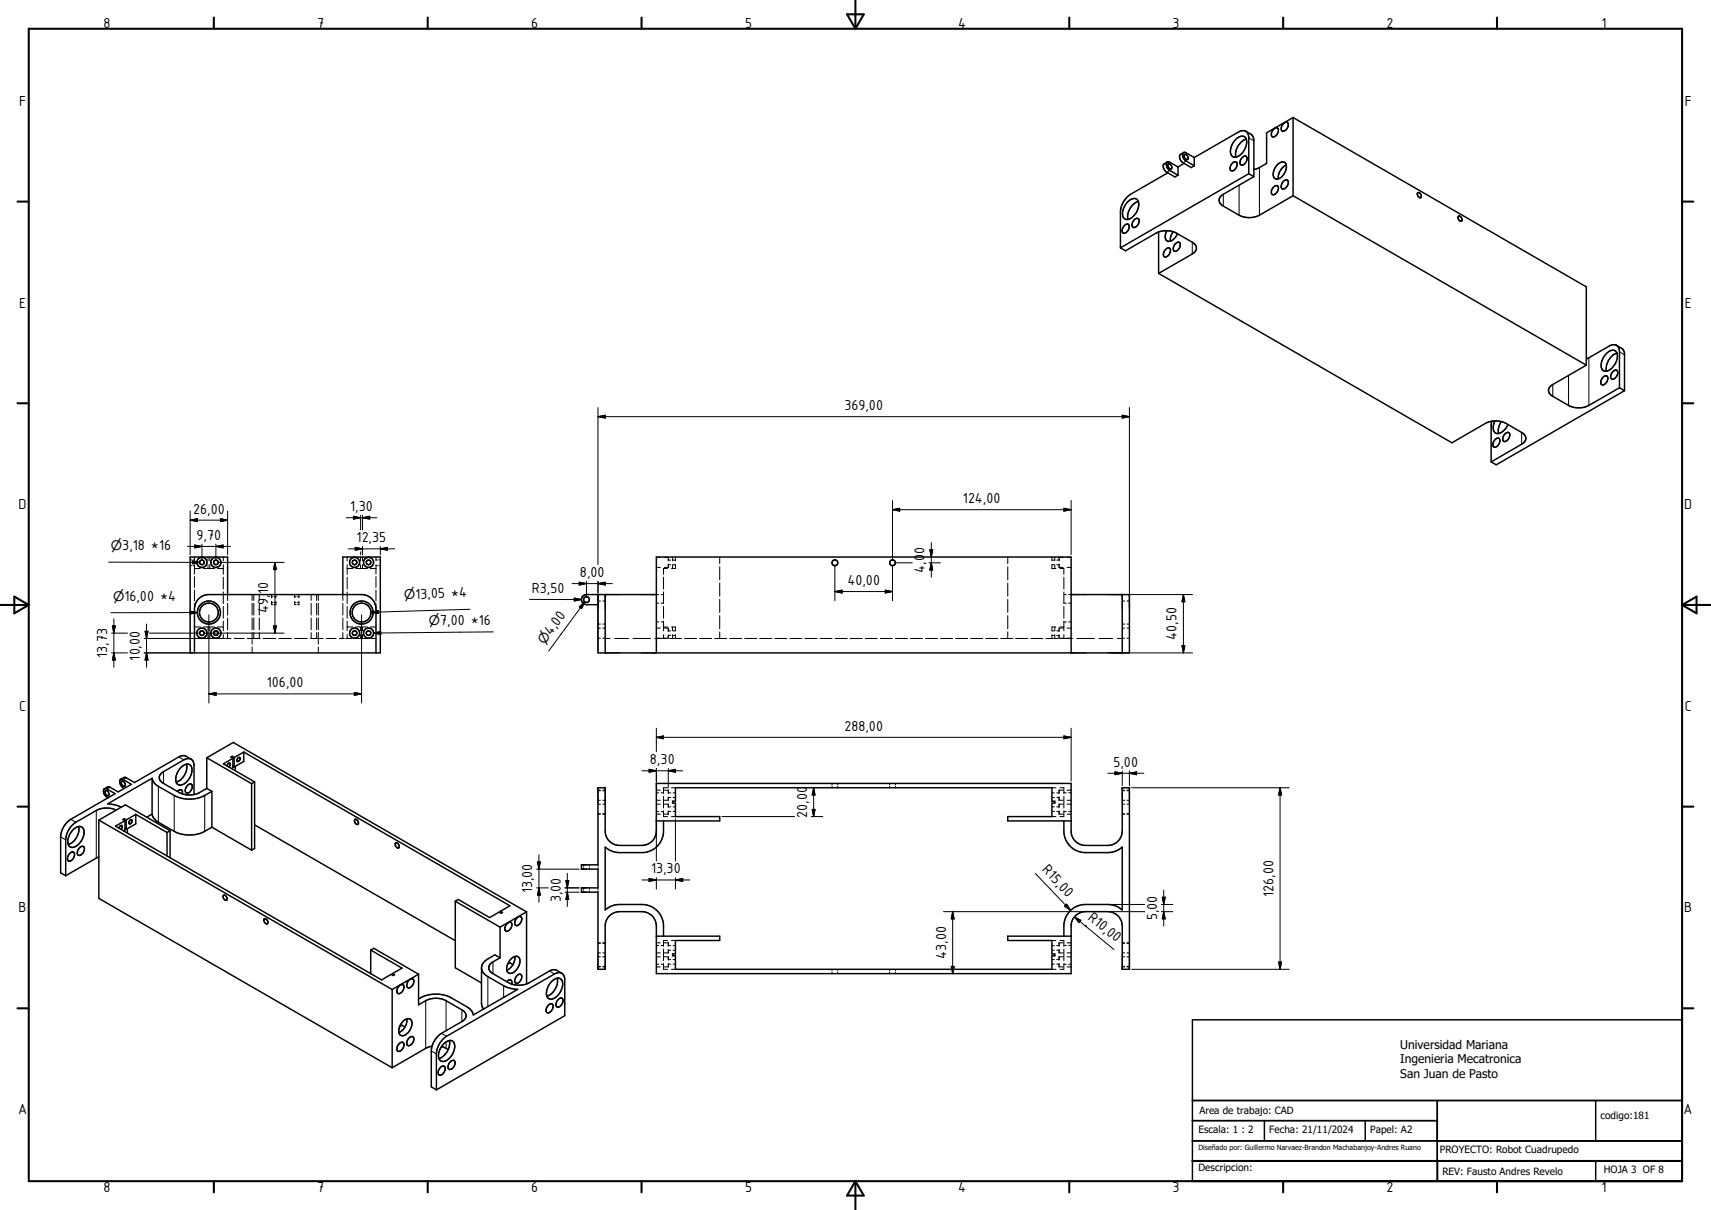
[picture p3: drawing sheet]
<svg xmlns="http://www.w3.org/2000/svg" width="594mm" height="420mm" viewBox="0 0 594 420" stroke-linecap="round" stroke-linejoin="round" font-family="sans-serif">
<g fill="none" stroke="#000" stroke-width=".51">
<path d="M405.2 56.2l-1 .6a2.04 2.04 0 0 0 .9 3l2.8 1.6 1-.6M405.4 60l-13.3 7.7a7.8 7.8 0 0 0-3.1 5.9v12.4M405.5 56.9a1.01 1.01 0 0 1 1.1 .6 1.01 1.01 0 0 1-.2 1.1 1.26 1.26 0 0 1-.9-1.7zM408.9 58l-2.8-1.7a.9 .9 0 0 0-1.2 .2 .9 .9 0 0 0 .1 1.2l.9 1.3 3 1.8M408.9 58v2.8M410.9 53l-1.1 .6a2.05 2.05 0 0 0 .9 2.9l2.8 1.7 1.1-.7M410.9 52.9h.6l3.1 1.8M410.9 52.9a2 2 0 0 0 .9 3l2.8 1.6M411.1 56.7l-2.2 1.3M411.2 53.7a1.08 1.08 0 0 1 1.1 .5 1.08 1.08 0 0 1-.1 1.2 1.26 1.26 0 0 1-1-1.7zM414.6 54.7v2.8M414.6 54.7l15.4-8.9a2.16 2.16 0 0 1 2.5-.2 2.16 2.16 0 0 1 1 2.3v12.4"/>
<path d="M427.8 56.6a.96 .96 0 0 1 1.4-.3 .96 .96 0 0 1 .2 1.4 1.48 1.48 0 0 1-2.2 1.3 2.15 2.15 0 0 1 .6-2.4zM429 48.4a2.05 2.05 0 0 1 3.7 0 5.5 5.5 0 0 1-4 6.2 2.17 2.17 0 0 1-1.4-3.3l.8-1.8zM431.2 54.7a.96 .96 0 0 1 1.5-.4 .96 .96 0 0 1 .1 1.5 1.48 1.48 0 0 1-2.2 1.2 2.15 2.15 0 0 1 .6-2.3zM432.5 45.6l1.7 1a2.56 2.56 0 0 1 1.1 2.3v12.4M432.6 48.3a5.6 5.6 0 0 0-3.5 6.2M442.1 44.9a.96 .96 0 0 1 1.4-.4 .96 .96 0 0 1 .2 1.4 1.49 1.49 0 0 1-2.2 1.3 2.24 2.24 0 0 1 .6-2.3zM443.4 57.3a1.75 1.75 0 0 1 3.1-.3 4.4 4.4 0 0 1-3.4 5.2 2.25 2.25 0 0 1-.7-3.5zM445.5 42.9a.96 .96 0 0 1 1.5-.4 .96 .96 0 0 1 .1 1.5 1.49 1.49 0 0 1-2.2 1.2 2.24 2.24 0 0 1 .6-2.3zM446.5 57.3a4.8 4.8 0 0 0-2.7 4.8M448.9 40.8l-9.2 5.3v10.6l-2.8 1.6-1.6 .6M448.9 40.8l101.8 58.8v27.1M448.9 40.8v27.1"/>
<path d="M390.3 78.3a.96 .96 0 0 1 1.4-.4 .96 .96 0 0 1 .2 1.4 1.49 1.49 0 0 1-2.2 1.3 2.27 2.27 0 0 1 .6-2.3zM391.4 70.2a2.17 2.17 0 0 1 3.7-.4 5.4 5.4 0 0 1-4 6.4 2.36 2.36 0 0 1-1.2-3.5zM393.8 76.3a.97 .97 0 0 1 1.4-.4 .97 .97 0 0 1 .1 1.5 1.49 1.49 0 0 1-2.2 1.3 2.29 2.29 0 0 1 .7-2.4zM395.2 70a5.6 5.6 0 0 0-3.6 6.2M433.5 60.3l-44.5 25.7M433.5 60.3l1.8 1M435.3 61.3l-10.6 6.1a2.16 2.16 0 0 0-1.5 2.1 2.16 2.16 0 0 0 1.5 2l5.8 3.4a7.8 7.8 0 0 0 6.7-.2l11.7-6.8M442.1 64.9a.96 .96 0 0 1 1.4-.4 .96 .96 0 0 1 .2 1.5 1.49 1.49 0 0 1-2.2 1.3 2.24 2.24 0 0 1 .6-2.4zM445.5 62.9a.96 .96 0 0 1 1.5-.3 .96 .96 0 0 1 .1 1.4 1.49 1.49 0 0 1-2.2 1.3 2.24 2.24 0 0 1 .6-2.4zM448.9 67.9l101.8 58.8M492.2 66.9a1 1 0 0 1 1 .5 1 1 0 0 1-.2 1.2l-.4-.2a1.18 1.18 0 0 1-.4-1.5zM506.3 75.1a1.03 1.03 0 0 1 1.1 .5 1.03 1.03 0 0 1-.2 1.2 1.33 1.33 0 0 1-.9-1.7z"/>
<path d="M402.1 80.5l2-.4a7.3 7.3 0 0 1 4.3 .8l5.5 3.2a2.16 2.16 0 0 1 1.5 2 2.16 2.16 0 0 1-1.5 2.1l-11.7 6.7M402.1 80.5l-11.4 6.5-1.7-1M402.2 94.9l101.8 58.8 11.7-6.8 1.3-.5 2-.3M402.2 80.5v14.4M404.7 86.6a.95 .95 0 0 1 1.4-.4 .95 .95 0 0 1 .1 1.4 1.47 1.47 0 0 1-2.2 1.3 2.24 2.24 0 0 1 .7-2.3zM405.1 80.1a2.44 2.44 0 0 0 .5 3.7 3.7 3.7 0 0 0 3.2-2.7M407.3 80.4a4.4 4.4 0 0 0-1 3.3M408.1 84.6a.95 .95 0 0 1 1.4-.4 .95 .95 0 0 1 .1 1.4 1.47 1.47 0 0 1-2.2 1.3 2.24 2.24 0 0 1 .7-2.3zM561.2 119.9l2 1.1 .7 1.4 .1 13.2M550.7 124.6l7.9-4.5a2.16 2.16 0 0 1 2.6-.2 2.16 2.16 0 0 1 1 2.2v12.5M550.7 126.7l-11.7 6.8a2.15 2.15 0 0 0-1.4 2 2.15 2.15 0 0 0 1.4 2.1l5.5 3.1a7.8 7.8 0 0 0 7.1 0l10.6-6.1M556.5 131a.96 .96 0 0 1 1.4-.4 .96 .96 0 0 1 .1 1.4 1.47 1.47 0 0 1-2.2 1.3 2.24 2.24 0 0 1 .7-2.3z"/>
<path d="M557.7 122.7a2.06 2.06 0 0 1 3.7 0 5.5 5.5 0 0 1-4 6.2 2.17 2.17 0 0 1-1.4-3.3l.6-1.4zM559.9 129a.97 .97 0 0 1 1.4-.4 .97 .97 0 0 1 .2 1.4 1.49 1.49 0 0 1-2.2 1.3 2.24 2.24 0 0 1 .6-2.3zM561.3 122.6a5.6 5.6 0 0 0-3.5 6.2M562.2 134.6l1.8 1M564 135.6l-44.6 25.7-1.7-1M517.9 146.2l-.2 1.3v12.8M519 146.1l3 .5 6.2 3.5a2.15 2.15 0 0 1 1.5 2.1 2.15 2.15 0 0 1-1.5 2l-10.5 6.1M519 146.1a3 3 0 0 0 .5 4.3 4.2 4.2 0 0 0 4-3M519 152.6a.96 .96 0 0 1 1.4-.4 .96 .96 0 0 1 .2 1.5 1.48 1.48 0 0 1-2.2 1.2 2.27 2.27 0 0 1 .6-2.3zM521.2 146.3a5.2 5.2 0 0 0-.9 4.2M522.5 150.6a.96 .96 0 0 1 1.4-.4 .96 .96 0 0 1 .1 1.5 1.47 1.47 0 0 1-2.2 1.3 2.28 2.28 0 0 1 .7-2.4zM79 206.4v-13.1h-13v33.3h66v-33.3h-13v13.1"/>
<path d="M207.6 206.4v20.2h184.5v-20.2h-20.3M210.1 206.4v20.2M227.9 206.4h-24.3a1.75 1.75 0 0 0-1.8 1.7 1.75 1.75 0 0 0 1.8 1.8h4M389.6 206.4v20.2M67.5 226.6v-15.2a5 5 0 0 1 5-5h53a5 5 0 0 1 5 5v15.2M227.9 226.6v-33.3h143.9v33.3M36.5 274.5a1.01 1.01 0 0 1 1.1 .5 1.01 1.01 0 0 1-.1 1.2 1.29 1.29 0 0 1-1-1.7zM37.5 276.9a2.19 2.19 0 0 1-1.2-3.1l.8 .1 2.9 1.6-15.4 8.9a7.8 7.8 0 0 0-3.5 6.1v12.4l1.7 1.1M42 270.5a2.14 2.14 0 0 0 1.2 3.2M42 270.5l.8 .1 2.8 1.6-4.6 2.7-3.2-1.8-1.5 .7M42.2 271.2a1.03 1.03 0 0 1 1.1 .6 1.03 1.03 0 0 1-.2 1.1l-.5-.2a1.27 1.27 0 0 1-.4-1.5zM52.8 270.1l-15.4 8.9a11 11 0 0 1 4.7 1.2"/>
<path d="M52.8 270.1v12.5M52.8 270.1a3.9 3.9 0 0 0 2.2 2.8l5.5 3.2a11.5 11.5 0 0 0 10.6 0l2.5-1.4M61.6 274.7a.96 .96 0 0 1 1.3-.6 .96 .96 0 0 1 .4 1.4M62.9 266.3a2.11 2.11 0 0 1 3.5-.3 5.2 5.2 0 0 1-4.1 6.5 2.53 2.53 0 0 1-1-3.7zM64.7 265.3a5.6 5.6 0 0 1-3.5 6.1M65.1 272.6a.95 .95 0 0 1 1.4-.4 .95 .95 0 0 1 .1 1.5 1.47 1.47 0 0 1-2.2 1.3 2.27 2.27 0 0 1 .7-2.4zM66.3 263.5l-1.7-1a2.43 2.43 0 0 0-2.5 .2l-15.4 8.9-3.2-1.8-1.6 .7M71.8 273.7l-2.5 1.4a7.9 7.9 0 0 1-7.1 0l-5.4-3.2a2.15 2.15 0 0 1-1.5-2 2.15 2.15 0 0 1 1.5-2.1l7-4a2.13 2.13 0 0 1 2.3-.4 2.13 2.13 0 0 1 1.3 2v10.4M71.8 263l15.5 9M71.8 263l9.2-5.3 101.8 58.8M71.8 263v10.7M71.8 273.7l1.8 1"/>
<path d="M73.6 274.7v12.4M78.8 265.9v-.2a.56 .56 0 0 1 .4-.8 .56 .56 0 0 1 .7 .5l-.5 .8M80.6 262.5l.7 .4M80.6 262.5v.6M80.6 262.5l-.5 .3 .7 .4M80.8 266l.5 .2M80.8 263.2v3.3l-.4 .3M80.8 263.2l-3.3 1.9 10.9 6.3M81.3 262.9v3.3M81.7 266v1.5M82.6 263.1a.49 .49 0 0 1 .8 0 .49 .49 0 0 1-.2 .7 .54 .54 0 0 1-.8 .5 .54 .54 0 0 1 0-1zM84.6 261v3.3l-3.3 1.9"/>
<path d="M84.6 261l92.4 53.4-3.3 1.9M84.6 261l-3.3 1.9M87.3 272v23.1M88.4 271.4v23.1l-1.1 .6M88.4 271.4l-1.1 .6M207.6 273.4h2.5v15a5 5 0 0 0 5 5h7.7a5.1 5.1 0 0 0 5.1-5v-16.5h143.9v16.5a5 5 0 0 0 5 5h7.8a5.1 5.1 0 0 0 5-5v-15h2.5v63h-2.5v-15a5 5 0 0 0-5-5h-7.8a5 5 0 0 0-5 5v16.5h-143.9v-16.5a5 5 0 0 0-5.1-5h-7.7a5 5 0 0 0-5 5v15h-2.5v-26.7h-5.8v-1.5h5.8v-6.5h-5.8v-1.5h5.8zM24.4 296a.93 .93 0 0 1 1.3 0 .93 .93 0 0 1 .1 1.3 1.48 1.48 0 0 1-2.3 1.3 2.4 2.4 0 0 1 .9-2.6zM25.6 287.8a1.95 1.95 0 0 1 1.8-1 1.95 1.95 0 0 1 1.7 1.3 5.4 5.4 0 0 1-4.2 6 2.33 2.33 0 0 1-1.1-3.5l.6-1.3zM27.3 286.9a5.7 5.7 0 0 1-3.6 6.2M27.8 294.1a.93 .93 0 0 1 1.4-.1 .93 .93 0 0 1 0 1.3 1.48 1.48 0 0 1-2.2 1.3 2.41 2.41 0 0 1 .8-2.5zM34.3 284.7l9.2-5.4 15.6 9M34.3 284.7l101.8 58.8"/>
<path d="M34.3 297.4l-11.5 6.6M34.3 284.7v27.1l101.8 58.8M40.3 281.2a7.9 7.9 0 0 0-6.9 .1l-7.4 4.3-1.4 1.4a7.7 7.7 0 0 0-1.8 4.5v12.5M41.3 287.5l.1-.2a.58 .58 0 0 1 .3-.7 .58 .58 0 0 1 .7 .2l-.4 1.1M43.1 284.2l-.4 .3 .7 .4M43.1 284.2l.7 .4M43.1 284.2v.5M43.4 284.9v3.2l-.5 .3M43.4 284.9l-3.3 1.9 92.4 53.3 3.3-1.9 .7 .4 .5-.2-.8-.5M43.4 287.6l.4 .3M43.8 284.6v3.3M44.2 287.6v1.6"/>
<path d="M45.1 284.8a.49 .49 0 0 1 .8-.1 .49 .49 0 0 1-.2 .8 .5 .5 0 0 1-.4 .5 .5 .5 0 0 1-.5-.5zM47.1 282.7v3.3l-3.3 1.9M47.1 282.7l-3.3 1.9M47.1 282.7l10.9 6.2M52.8 282.6a3.9 3.9 0 0 0 2.2 2.8l5.5 3.2a11.7 11.7 0 0 0 10.6 0l2.5-1.5M52.8 282.6l-1.9 1M58 288.9v8.2M59.1 288.3l-1.1 .6M59.1 288.3v9.4M73.6 287.1l13.7 8M88.4 286.3l69.7 40.2M123.2 284.5a1.01 1.01 0 0 1 1.1 .5 1.01 1.01 0 0 1-.2 1.2 1.29 1.29 0 0 1-.9-1.7z"/>
<path d="M137.3 292.6a1.02 1.02 0 0 1 1.1 .6 1.02 1.02 0 0 1-.2 1.2 1.33 1.33 0 0 1-.9-1.8zM227.9 284.9h21.9v-1.5h-15.3v-4.6h-1v-.7h1v-4.7h130.7v4.7h1v.7h-1v4.6h-15.4v1.5h22M230.3 284.9v3.5a7.5 7.5 0 0 1-7.5 7.5h-7.7a7.4 7.4 0 0 1-5-1.9v21.8a7.5 7.5 0 0 1 5-1.9h7.7a7.5 7.5 0 0 1 7.5 7.5v3.5M369.3 284.9v3.5a7.5 7.5 0 0 0 7.5 7.5h7.8a7.4 7.4 0 0 0 5-1.9v21.8a7.6 7.6 0 0 0-5-1.9h-7.8a7.5 7.5 0 0 0-7.5 7.5v3.5M77.6 310.8a1.03 1.03 0 0 1 1.1 .5 1.03 1.03 0 0 1-.2 1.2l-.5-.2a1.27 1.27 0 0 1-.4-1.5zM91.7 319a1.01 1.01 0 0 1 1.1 .5 1.01 1.01 0 0 1-.2 1.2l-.1-.1a1.32 1.32 0 0 1-.8-1.6zM158.1 312.8l1-.6 10.9 6.3 3.3-1.9 .7 .4 .4-.3-.7-.4M158.1 312.8v23.1l9 5.3M158.1 312.8l15.5 9M173.7 316.3v.5M179.5 318.6a.95 .95 0 0 1 1.4-.4 .95 .95 0 0 1 .1 1.5 1.47 1.47 0 0 1-2.2 1.3 2.24 2.24 0 0 1 .7-2.4zM182.8 316.5l-9.2 5.3"/>
<path d="M182.8 316.5v25M128.7 329.8l10.9 6.2-3.4 1.9M128.7 329.8l1.1-.6 15.5 9M128.7 329.8v8.1M136.2 337.9v.6M145.3 338.2v10.6l2.5-1.5a7.8 7.8 0 0 1 7.1 0l5.4 3.2a2.15 2.15 0 0 1 1.5 2.1 2.15 2.15 0 0 1-1.5 2l-7.4 4.3-1.4 1.3a7.8 7.8 0 0 0-1.8 4.6v12.4l1.8 1.1M145.3 338.2l-9.2 5.3M167.1 335.9a3.7 3.7 0 0 0 2.3 3.1l5.4 3.1a10.7 10.7 0 0 0 4.9 1.3l-15.4 8.9a4 4 0 0 0-2.2-2.8l-5.5-3.2a11.7 11.7 0 0 0-11.3 .4M167.1 335.9v12.5l.8 1.8M173.6 332.4l-2.5 1.5a2.14 2.14 0 0 0-1.4 2 2.14 2.14 0 0 0 1.4 2l5.5 3.2a7.9 7.9 0 0 0 7.1 0l7-4.1a2.63 2.63 0 0 1 2.6-.2l1.7 1M173.6 332.4l-1.8-1-2.4 1.4a3.9 3.9 0 0 0-2.3 3.1M173.6 321.8v10.6"/>
<path d="M176.2 334.7l.8-.5 1.1 .6M176.2 320.4a.93 .93 0 0 1 1.4-.1 .93 .93 0 0 1 0 1.4 1.47 1.47 0 0 1-2.2 1.2 2.39 2.39 0 0 1 .8-2.5zM177.6 332.7a1.62 1.62 0 0 1 2.1-.7 1.62 1.62 0 0 1 .8 2.1 4 4 0 0 1-3.8 3.7 2.56 2.56 0 0 1-.2-3.7zM178.7 332a4.7 4.7 0 0 1-2.8 4.8M179.5 338.7a.95 .95 0 0 1 1.4-.4 .95 .95 0 0 1 .1 1.4 1.47 1.47 0 0 1-2.2 1.3 2.27 2.27 0 0 1 .7-2.3zM193.4 339.5a5.7 5.7 0 0 1-3.6 6.3M227.9 324.9h21.9v1.5h-15.3v4.7h-1v.6h1v4.7h130.7v-4.7h1v-.6h-1v-4.7h-15.4v-1.5h22M136.1 343.5v27.1M138.5 342.2a.97 .97 0 0 1 1.5-.4 .97 .97 0 0 1 .1 1.5 1.49 1.49 0 0 1-2.2 1.3 2.24 2.24 0 0 1 .6-2.4zM138.7 356.3l.9-.4 1 .6M139.8 354.6a1.75 1.75 0 0 1 3.1-.2 4.3 4.3 0 0 1-3.4 5.1 2.21 2.21 0 0 1-.7-3.4zM141.2 353.6a4.8 4.8 0 0 1-2.7 4.8"/>
<path d="M142 340.3a.97 .97 0 0 1 1.4-.5 .97 .97 0 0 1 .2 1.5 1.49 1.49 0 0 1-2.3 1.3 2.25 2.25 0 0 1 .7-2.3zM175.9 340.7a.96 .96 0 0 1 1.4-.5 .96 .96 0 0 1 .3 1.4M190.4 348.9a.96 .96 0 0 1 1.4-.4 .96 .96 0 0 1 .1 1.5 1.47 1.47 0 0 1-2.2 1.3 2.15 2.15 0 0 1 .7-2.4zM191.6 340.6a2.05 2.05 0 0 1 3.6 0 5.5 5.5 0 0 1-3.9 6.2 2.17 2.17 0 0 1-1.4-3.3l.5-1.3zM193.8 346.9a.96 .96 0 0 1 1.4-.4 .96 .96 0 0 1 .1 1.5 1.47 1.47 0 0 1-2.2 1.3 2.13 2.13 0 0 1 .7-2.4zM138.5 362.3a.96 .96 0 0 1 1.5-.4 .96 .96 0 0 1 .1 1.4 1.49 1.49 0 0 1-2.2 1.3 2.24 2.24 0 0 1 .6-2.3zM142 360.3a.96 .96 0 0 1 1.4-.4 .96 .96 0 0 1 .2 1.5 1.49 1.49 0 0 1-2.3 1.2 2.24 2.24 0 0 1 .7-2.3zM150 363.1l-2.2 .8-11.7 6.7M152.9 370.5a.95 .95 0 0 1 1.4-.4 .95 .95 0 0 1 .1 1.5 1.47 1.47 0 0 1-2.2 1.3 2.27 2.27 0 0 1 .7-2.4zM153.3 363.3l2.3 1M153.9 360.5l1.1-.8 37.5-21.7a2.16 2.16 0 0 1 2.5-.2 2.16 2.16 0 0 1 1.1 2.3v12.5l-44.6 25.7 .1-13.4 .8-2.3zM154.3 362.1a1.92 1.92 0 0 1 1.8-1 1.92 1.92 0 0 1 1.7 1.3 5.4 5.4 0 0 1-4.2 6.1 2.35 2.35 0 0 1-1.1-3.6l.8-1.7z"/>
<path d="M155.6 364.3l-.2 .4a4.9 4.9 0 0 1-3 2.7M155.9 361.2a4.4 4.4 0 0 1-.3 3.1M156.3 368.6a.96 .96 0 0 1 1.4-.4 .96 .96 0 0 1 .2 1.4 1.47 1.47 0 0 1-2.3 1.3 2.27 2.27 0 0 1 .7-2.3zM414 396h169.9M414 382h169.9M414 389h85M438.9 389v7M473.9 389v7M499 382v21M554 382v14M414 410v-56h169.9v56M414 403h169.9"/>
<path d="M554 403v7"/>
<circle cx="70.1" cy="195.2" r="1.76"/>
<circle cx="70.1" cy="195.2" r=".79"/>
<circle cx="74.9" cy="195.2" r="1.76"/>
<circle cx="75" cy="195.2" r=".79"/>
<circle cx="123.1" cy="195.2" r=".8"/>
<circle cx="123.1" cy="195.2" r="1.75"/>
<circle cx="127.9" cy="195.2" r=".8"/>
<circle cx="128" cy="195.2" r="1.75"/>
<circle cx="289.8" cy="195.3" r="1"/>
<circle cx="309.8" cy="195.3" r="1.01"/>
<circle cx="70.1" cy="219.8" r="1.76"/>
<circle cx="70.1" cy="219.8" r=".79"/>
<circle cx="72.5" cy="212.6" r="3.3"/>
<circle cx="72.5" cy="212.6" r="4"/>
<circle cx="74.9" cy="219.8" r="1.76"/>
<circle cx="75" cy="219.8" r=".79"/>
<circle cx="123.1" cy="219.8" r="1.76"/>
<circle cx="123.1" cy="219.8" r=".79"/>
<circle cx="125.5" cy="212.6" r="4"/>
<circle cx="125.5" cy="212.6" r="3.3"/>
<circle cx="127.9" cy="219.8" r=".8"/>
<circle cx="127.9" cy="219.8" r="1.76"/>
<circle cx="203.6" cy="208.1" r="1.01"/>
</g>
<g fill="none" stroke="#000" stroke-width=".36">
<path d="M406.1 59.2l-1 .6M411.8 55.9l-1.1 .6M433.5 47.9l1.8 1M437.2 58.2v16.5M424.7 67.4v4.1M430.2 64.3v10.4M413.9 84.1v4.1M539 133.5v4.1M544.5 130.3v10.4M551.6 124.2v16.5M562.2 122.1l1.8 1.1M528.2 150.1v4.1"/>
<path d="M66 196.3h.5M66 194.3h.5M67 196.3h.5M67 194.3h.5M67.5 197.3h2M67.5 193.3v1.4M67.5 196v3.2M70.5 197.3h4M72.2 193.3v1.4M72.2 196v1.3M72.8 193.3v1.4M72.8 196v1.3"/>
<path d="M75.5 197.3h2M77.5 193.3v1.4M77.5 196v3.4M120.5 197.3h2M120.5 193.3v1.4M120.5 196v3.4M123.5 197.3h4M125.2 193.3v1.4M125.2 196v1.3M125.9 193.3v1.4M125.9 196v1.3M128.5 197.3h2"/>
<path d="M130.5 193.3v1.4M130.5 196v3.2M130.5 196.3h.5M130.5 194.3h.5M131.5 196.3h.5M131.5 194.3h.5M227.9 197h1.3M227.9 193.4h1.3M230.6 193.4h1.4v1.2M231.7 197.3h-1.4v2.1M232 195.8v1.2h-1.4M232 194.4h.8"/>
<path d="M232 196h.8M233.5 193.3v1.4M233.5 196v1.3M233.7 196h.8v1.3h-1.4M233.7 194.4h.8M234.5 193.3v1.4M249.8 193.3v2.3M249.8 196.7v4.6M349.8 193.3v2.3M349.8 196.7v4.6M365.2 193.3v1.4M365.2 194.4h.8"/>
<path d="M366 196h-.8v1.3h1.4M366.2 193.3v1.4M366.2 196v1.3M366.9 194.4h.8M366.9 196h.8M367.7 195.8v1.2h1.4M368 197.3h1.3v2.1M369.1 193.4h-1.4v1.2M370.4 197h1.4M370.4 193.4h1.4M67.5 217.6h2M67.5 200.2v3.7"/>
<path d="M67.5 204.8v3.8M67.5 209.5v1.9M70.5 217.6h4M72.2 217.6v1.3M72.8 217.6v1.3M75.5 217.6h2M77.5 200.4v4M77.5 205.5v4M77.5 210.5v4.1M77.5 215.6v3.3M79 206.4v2M79 209.4v4.1"/>
<path d="M79 214.5v4.1M79 219.6v2M87.5 206.4v2M87.5 209.4v4.1M87.5 214.5v4M87.5 219.5v4.1M88.1 206.4v2M88.1 209.4v4.1M88.1 214.5v4.1M88.1 219.6v2M90 206.4v2M90 209.4v4.1"/>
<path d="M90 214.5v4.1M90 219.6v2M94.3 208.7v1.2h.5M94.3 206.4v1.1M94.3 209.1h.5M94.3 207.1h.5M95.3 209.1h.5M95.3 207.1h.5M95.8 206.4v1.1M95.8 208.7v1.2h-.5M102.3 206.4v1.1M102.3 208.7v1.2h.5"/>
<path d="M102.3 209.1h.5M102.3 207.1h.5M103.3 209.1h.5M103.3 207.1h.5M103.8 208.7v1.2h-.5M103.8 206.4v1.1M108 206.4v2M108 209.4v4.1M108 214.5v4.1M108 219.6v2M109.9 206.4v2M109.9 209.4v4.1"/>
<path d="M109.9 214.5v4.1M109.9 219.6v2M110.5 206.4v2M110.5 209.4v4.1M110.5 214.5v4M110.5 219.5v4.1M119 206.4v2M119 209.4v4.1M119 214.5v4.1M119 219.6v2M120.5 217.6h2M120.5 200.4v4"/>
<path d="M120.5 205.5v4M120.5 210.5v4.1M120.5 215.6v3.3M123.5 217.6h4M125.2 217.6v1.3M125.9 217.6v1.3M128.5 217.6h2M130.5 200.2v3.7M130.5 204.8v3.8M130.5 209.5v1.9M207.6 218h.8M207.6 216.6h.8"/>
<path d="M207.6 208.6h.8M209.3 218h.8M209.3 216.6h.8M209.3 208.6h.8M227.9 206.4h.8M227.9 218h1.3M227.9 209.3h.8M227.9 215.9h.8M229.5 206.4h.8M229.5 209.3h.8M229.5 215.9h.8M230.3 217.6h1.4"/>
<path d="M230.3 200.4v4M230.3 205.5v4M230.3 210.5v4.1M230.3 215.6v3.3M230.6 218h1.4v1.2M232 219h.8M233.1 217.6h1.4v1.3l-.8 .1M233.5 217.6v1.3M249.8 202.4v4.5M249.8 208v4.6M249.8 213.7v4.5M249.8 219.4v2.2"/>
<path d="M349.8 202.4v4.5M349.8 208v4.6M349.8 213.7v4.5M349.8 219.4v2.2M366.2 217.6v1.3M366.6 217.6h-1.4v1.3l.8 .1M366.9 219h.8M368 217.6h1.3M369.1 218h-1.4v1.2M369.3 206.4h.9M369.3 200.4v4M369.3 205.5v4"/>
<path d="M369.3 210.5v4.1M369.3 215.6v3.3M369.3 209.3h.9M369.3 215.9h.9M370.4 218h1.4M371 206.4h.8M371 209.3h.8M371 215.9h.8M389.6 218h.8M389.6 216.6h.8M389.6 208.6h.8M391.2 218h.9"/>
<path d="M391.2 216.6h.9M391.2 208.6h.9M67.5 221.6h1.6M70.6 221.6h1.8M72.2 220.3v1.3M72.6 221.6h1.8M72.8 220.3v1.3M76 221.6h2M77.5 220.3v1.3M78.5 221.6h1.7M81.4 221.6h3.4M85.9 221.6h4.4"/>
<path d="M87.5 224.6v2M91.4 221.6h4.4M96.8 221.6h4.4M102.3 221.6h4.3M107.7 221.6h4.5M110.5 224.6v2M113.3 221.6h3.4M117.9 221.6h1.6M120 221.6h2.1M120.5 220.3v1.3M123.6 221.6h1.8M125.2 220.3v1.3"/>
<path d="M125.6 221.6h1.8M125.9 220.3v1.3M128.9 221.6h1.6M207.6 221.5h.8M209.3 221.5h.8M210.1 221.6h1.6M213.4 221.6h4.8M219.7 221.6h6.1M227.3 221.6h4.1M227.9 221.5h1.3M230.3 220.3v1.3M232 220.3v1.2h-1.4"/>
<path d="M232 220.5h.8M232.4 221.6h1.4M233.5 220.3v1.3M233.7 220.5h.8M234.2 221.6h2.4M234.5 220.3v1.3M237.6 221.6h4.2M242.9 221.6h4.1M248.1 221.6h4.2M253.3 221.6h4.2M258.5 221.6h4.2M263.8 221.6h4.2"/>
<path d="M269 221.6h4.2M274.2 221.6h4.2M279.4 221.6h4.2M284.7 221.6h4.2M289.9 221.6h4.2M295.1 221.6h4.2M300.4 221.6h4.1M305.6 221.6h4.2M310.8 221.6h4.2M316 221.6h4.2M321.3 221.6h4.2M326.5 221.6h4.2"/>
<path d="M331.7 221.6h4.2M337 221.6h4.1M342.2 221.6h4.2M347.4 221.6h4.2M352.6 221.6h4.2M357.9 221.6h4.1M363.1 221.6h2.4M365.2 220.3v1.3M365.2 220.5h.8M365.8 221.6h1.4M366.2 220.3v1.3M366.9 220.5h.8"/>
<path d="M367.7 220.3v1.2h1.4M368.3 221.6h4M369.3 220.3v1.3M370.4 221.5h1.4M373.8 221.6h6.1M381.5 221.6h4.7M387.9 221.6h1.7M389.6 221.5h.8M391.2 221.5h.9M38.2 273.3l-1.1 .6M43.9 270l-1.1 .6M55 272.9v12.5"/>
<path d="M56.8 267.8v4.1M60.5 276.1v12.5M62.1 262.7l1.7 1.1M71.1 276.1v12.5M207.6 274.4h.8M207.6 274.3h.8M207.6 277.8h.8M207.6 279.1h.8M209.3 274.4h.8M209.3 274.3h.8M209.3 277.8h.8M209.3 279.1h.8"/>
<path d="M227.9 274.3h1.3M227.9 277.8h1.3M227.9 279.1h1.3M227.9 275.2h.8M229.5 275.2h.8M230.3 276.4v4M230.6 274.3h1.4v1.1M230.6 279.1h1.4v1.2M231.7 273.4h-1.4v2M232 276.6v1.2h-1.4M232 275.2h.8M232 276.8h.8"/>
<path d="M233.1 273.4h1.4M233.7 275.2h.8M233.7 276.8h.8M288.8 271.9v.5M288.8 272.9v.5M290.8 271.9v.5M290.8 272.9v.5M308.9 271.9v.5M308.9 272.9v.5M310.8 271.9v.5M310.8 272.9v.5M365.2 273.4h1.4"/>
<path d="M365.2 275.2h.8M365.2 276.8h.8M366.9 275.2h.8M366.9 276.8h.8M367.7 276.6v1.2h1.4M368 273.4h1.3v2M369.1 274.3h-1.4v1.1M369.1 279.1h-1.4v1.2M369.3 276.4v4M369.3 275.2h.9M370.4 274.3h1.4M370.4 277.8h1.4"/>
<path d="M370.4 279.1h1.4M371 275.2h.8M389.6 274.4h.8M389.6 274.3h.8M389.6 277.8h.8M389.6 279.1h.8M391.2 274.4h.9M391.2 274.3h.9M391.2 277.8h.9M391.2 279.1h.9M21.1 290.5l1.7 1M24.6 284.4l1.8 1"/>
<path d="M33.4 281.3v16.5M207.6 282.4h.8M207.6 282.6h.8M209.3 282.4h.8M209.3 282.6h.8M227.9 282.6h1.3M227.9 281.7h.8M229.5 281.7h.8M230.3 281.4v2h1.4M232 281.5v1.1h-1.4M232 281.7h.8M232 280.1h.8"/>
<path d="M233.1 283.4h1.4M233.7 281.7h.8M233.7 280.1h.8M365.2 283.4h1.4M365.2 281.7h.8M365.2 280.1h.8M366.9 281.7h.8M366.9 280.1h.8M367.7 281.5v1.1h1.4M369.3 281.4v2h-1.3M369.3 281.7h.9M370.4 282.6h1.4"/>
<path d="M371 281.7h.8M389.6 282.4h.8M389.6 282.6h.8M391.2 282.4h.9M391.2 282.6h.9M202.6 300.2v.5M202.6 301.2v.5M202.6 308.2v.5M202.6 309.2v.5M204.6 300.2v.5M204.6 301.2v.5M204.6 308.2v.5"/>
<path d="M204.6 309.2v.5M207.6 300.2v.5M207.6 301.2v.5M207.6 308.2v.5M207.6 309.2v.5M169.4 339v10.4M171.1 333.9v4M190.7 337l1.8 1M207.6 335.6h.8M207.6 332.1h.8M207.6 330.8h.8M207.6 327.3h.8"/>
<path d="M207.6 335.4h.8M207.6 327.4h.8M209.3 335.6h.8M209.3 332.1h.8M209.3 330.8h.8M209.3 327.3h.8M209.3 335.4h.8M209.3 327.4h.8M227.9 335.6h1.3M227.9 332.1h1.3M227.9 330.8h1.3M227.9 327.3h1.3"/>
<path d="M227.9 328.2h.8M227.9 334.7h.8M229.5 328.2h.8M229.5 334.7h.8M230.3 329.4v4M230.3 334.4v2h1.4M230.6 327.3h1.4v1.1M230.6 332.1h1.4v1.2M231.7 326.4h-1.4v2M232 329.6v1.2h-1.4M232 334.4v1.2h-1.4M232 334.6h.8"/>
<path d="M232 333.1h.8M232 328.2h.8M232 329.8h.8M233.1 326.4h1.4M233.1 336.4h1.4M233.7 334.6h.8M233.7 333.1h.8M233.7 328.2h.8M233.7 329.8h.8M288.8 336.4v.5M288.8 337.4v.5M290.8 336.4v.5"/>
<path d="M290.8 337.4v.5M308.9 336.4v.5M308.9 337.4v.5M310.8 336.4v.5M310.8 337.4v.5M365.2 326.4h1.4M365.2 336.4h1.4M365.2 334.6h.8M365.2 333.1h.8M365.2 328.2h.8M365.2 329.8h.8M366.9 334.6h.8"/>
<path d="M366.9 333.1h.8M366.9 328.2h.8M366.9 329.8h.8M367.7 329.6v1.2h1.4M367.7 334.4v1.2h1.4M368 326.4h1.3v2M369.1 327.3h-1.4v1.1M369.1 332.1h-1.4v1.2M369.3 329.4v4M369.3 334.4v2h-1.3M369.3 328.2h.9M369.3 334.7h.9"/>
<path d="M370.4 335.6h1.4M370.4 332.1h1.4M370.4 330.8h1.4M370.4 327.3h1.4M371 328.2h.8M371 334.7h.8M389.6 335.6h.8M389.6 332.1h.8M389.6 330.8h.8M389.6 327.3h.8M389.6 335.4h.8M389.6 327.4h.8"/>
<path d="M391.2 335.6h.9M391.2 332.1h.9M391.2 330.8h.9M391.2 327.3h.9M391.2 335.4h.9M391.2 327.4h.9M147.8 347.3v16.6M153.3 358.7l1.7 1M154.9 347.3v10.5M160.3 350.5v4.1M174.8 342.1v4.1M149.7 364.8l1.8 1"/>
<path d="M154.9 361.6v2.3"/>
</g>
<g fill="none" stroke="#000" stroke-width=".71">
<path d="M297 0v10M10 10h573.9v400h-573.9zM74.2 6.1v3.9M148.5 6.1v3.9M222.7 6.1v3.9M294.1 5h5.8l-2.9 5zM371.2 6.1v3.9M445.4 6.1v3.9M519.7 6.1v3.9M6.1 70h3.9M583.9 70h4M6.1 140h3.9"/>
<path d="M583.9 140h4M0 210h10M5 207.1l5 2.9-5 2.9zM583.9 210h10.1M583.9 210l5-2.9v5.8zM6.1 280h3.9M583.9 280h4M6.1 350h3.9M583.9 350h4M74.2 410v3.9M148.5 410v3.9M222.7 410v3.9"/>
<path d="M297 410v10M297 410l2.9 5h-5.8zM371.2 410v3.9M414 403h169.9M445.4 410v3.9M499 403v7M519.7 410v3.9"/>
</g>
<g fill="none" stroke="#000" stroke-width=".35">
<path d="M207.6 144.6l2.5-.5v1zM207.6 141.5v54.5M207.6 144.6h184.5M389.6 144.1l2.5 .5-2.5 .5zM392.1 141.5v69.1M66 177.4v15.1M79 177.4v15.1M120.2 179.7h10.7M122.7 179.2l2.5 .5-2.5 .5zM125.2 178.9v5M125.9 178.9v5M125.9 179.7l2.4-.5v1z"/>
<path d="M309.8 176.9h62M309.8 176.9l2.5-.5v1zM309.8 173.7v20.8M369.3 176.4l2.5 .5-2.5 .5zM371.8 173.7v18.8M37.7 195.1l31.6 .1M65.1 189.7h14.9M66 180.5l2.5-.5v1.1zM66 180.5h13M66.8 194.7l2.5 .5-2.5 .5zM67.6 189.2l2.5 .5-2.5 .5zM70.1 188.9v5.5"/>
<path d="M75 188.9v5.5M75 189.7l2.4-.5v1zM75.7 195.2h22.9M76.5 180l2.5 .5-2.5 .6zM95.4 195.2v24.6M95.4 195.2l.5 2.5h-1zM120.8 190.5h16.2M123.3 190l2.6 .5-2.6 .5zM125.2 191.5v1M125.9 189.7v2.8M132 190.5l2.5-.5v1zM132 189.7v2.8"/>
<path d="M289.8 196.1v12.4M309.8 196.1v12.4M310.6 195.3h6.1M322.5 195.3h4M322.8 190.9h1l-.5 2.4zM323.3 188.3v12.1M323.3 195.3l.5 2.5h-1zM38.7 219.8h5.6M39 217.2h1l-.5 2.6zM39.5 214.8v16.8M50.4 219.1h1l-.5 2.5zM50.9 216.6v15"/>
<path d="M51.9 219.8h17.4M66 212.1l2.5 .5-2.5 .5zM68.5 212.6l-30 .1M70.9 219.8h27.7M72.5 213.4v30.6M94.9 217.2h1l-.5 2.6zM125.5 213.4v30.6M128.8 212.5l2.5-.6v1.1zM129.7 219.7l2.5-.5v1zM163.1 211.5l-34.3 1M171.3 219.3l-41.6 .4M183.8 208l18 .1"/>
<path d="M198.6 202.6h14M199.4 207.6l2.4 .5-2.4 .5zM201.1 202.1l2.5 .5-2.5 .5zM201.1 210.6l1.9-1.7-1.1 2.3zM203 208.9l-12.5 17.1M203.6 201.8v5.5M207.6 202.6l2.5-.5v1zM207.6 201.8v24M289.8 205.3h20M289.8 205.3l2.5-.4v.9zM307.3 204.9l2.5 .4-2.5 .5zM385.4 206.4h28.6"/>
<path d="M410.8 206.4v20.2M410.8 206.4l.5 2.5h-1zM38.7 226.6h5.6M39.5 226.6l.5 2.5h-1zM50.1 226.6h16.6M50.1 221.6h28.1M50.9 226.6l.5 2.5h-1zM385.4 226.6h28.6M410.3 224.1h1l-.5 2.5zM72.5 240.8h53M72.5 240.8l2.5-.4v1zM123 240.4l2.5 .4-2.5 .6z"/>
<path d="M227.9 255.9h143.9M227.9 255.9l2.4-.5v1zM227.9 252.8v8.1M369.3 255.4l2.5 .5-2.5 .5zM371.8 252.8v18.3M222.8 267.5h14.2M225.3 267l2.6 .5-2.6 .5zM227.9 266.8v6.7M232 267.5l2.5-.5v1zM232 266.8v6.7M282.5 273.4v10M282.5 273.4l.4 2.5h-.9z"/>
<path d="M384.6 268.4h12.5M387.1 267.9l2.5 .5-2.5 .5zM389.6 267.6v5M392.1 267.6v5M392.1 268.4l2.5-.5v1zM392.9 273.4h54.7M444.4 273.4l.5 2.5h-1zM444.4 273.4v63M186.6 299.2h1l-.5 2.5zM187.1 296.7v16.5M227.9 283.4v15.4M234.5 284.2v14.6"/>
<path d="M250.6 283.4h25.3M281.6 283.4h4M282 280.9h.9l-.4 2.5zM186.3 308.2h4M186.3 301.7h14.8M187.1 308.2l.5 2.5h-1zM196.1 308.2h5M196.1 309.7h5M196.4 305.7h1.1l-.6 2.5zM196.9 303.2v11.5M196.9 309.7l.6 2.5h-1.1zM222.8 305.4h16.7"/>
<path d="M225.3 304.9l2.6 .5-2.6 .5zM227.9 304.6v4M234.5 305.4l2.5-.5v1zM234.5 304.6v4M327.5 316.4h43.2M330.7 316.4v21.5M330.7 316.4l.5 2.5h-1zM359.4 303.2l12.3 12.8M369.6 314.6l.7-.8 1.4 2.2zM371.1 316.4h4.9M373 318.3l13.7 11.3M373 318.3l2.2 1.2-.6 .7z"/>
<path d="M385.4 316.4h12M385.4 313.9h12M403.2 316.4h4M403.2 313.9h4M403.5 311.4h1l-.5 2.5zM404 316.4l.5 2.5h-1zM404 308.9v12.5M330.2 335.4h1l-.5 2.5zM376.8 321.4h.1M392.9 336.4h54.7M443.9 333.9h1l-.5 2.5z"/>
</g>
<g fill="#000" stroke="#000" stroke-width=".35">
<path d="M207.6 144.6l2.5-.5v1zM389.6 144.1l2.5 .5-2.5 .5zM125.9 179.7l2.4-.5v1zM309.8 176.9l2.5-.5v1zM369.3 176.4l2.5 .5-2.5 .5zM66.8 194.7l2.5 .5-2.5 .5zM67.6 189.2l2.5 .5-2.5 .5zM66 180.5l2.5-.5v1.1zM76.5 180l2.5 .5-2.5 .6zM75 189.7l2.4-.5v1zM95.4 195.2l.5 2.5h-1zM122.7 179.2l2.5 .5-2.5 .5z"/>
<path d="M123.3 190l2.6 .5-2.6 .5zM132 190.5l2.5-.5v1zM322.8 190.9h1l-.5 2.4zM323.3 195.3l.5 2.5h-1zM39 217.2h1l-.5 2.6zM50.4 219.1h1l-.5 2.5zM66 212.1l2.5 .5-2.5 .5zM94.9 217.2h1l-.5 2.6zM128.8 212.5l2.5-.6v1.1zM129.7 219.7l2.5-.5v1zM199.4 207.6l2.4 .5-2.4 .5zM201.1 202.1l2.5 .5-2.5 .5z"/>
<path d="M201.1 210.6l1.9-1.7-1.1 2.3zM207.6 202.6l2.5-.5v1zM289.8 205.3l2.5-.4v.9zM307.3 204.9l2.5 .4-2.5 .5zM410.8 206.4l.5 2.5h-1zM39.5 226.6l.5 2.5h-1zM50.9 226.6l.5 2.5h-1zM410.3 224.1h1l-.5 2.5zM72.5 240.8l2.5-.4v1zM123 240.4l2.5 .4-2.5 .6zM227.9 255.9l2.4-.5v1zM369.3 255.4l2.5 .5-2.5 .5z"/>
<path d="M225.3 267l2.6 .5-2.6 .5zM232 267.5l2.5-.5v1zM282.5 273.4l.4 2.5h-.9zM387.1 267.9l2.5 .5-2.5 .5zM392.1 268.4l2.5-.5v1zM444.4 273.4l.5 2.5h-1zM186.6 299.2h1l-.5 2.5zM282 280.9h.9l-.4 2.5zM187.1 308.2l.5 2.5h-1zM196.4 305.7h1.1l-.6 2.5zM196.9 309.7l.6 2.5h-1.1zM225.3 304.9l2.6 .5-2.6 .5z"/>
<path d="M234.5 305.4l2.5-.5v1zM330.7 316.4l.5 2.5h-1zM369.6 314.6l.7-.8 1.4 2.2zM373 318.3l2.2 1.2-.6 .7zM403.5 311.4h1l-.5 2.5zM404 316.4l.5 2.5h-1zM330.2 335.4h1l-.5 2.5zM443.9 333.9h1l-.5 2.5z"/>
</g>
<g font-size="5.4">
<text x="35.9" y="9.6">8</text>
<text x="110.1" y="9.6">7</text>
<text x="184.4" y="9.6">6</text>
<text x="258.7" y="9.6">5</text>
<text x="332.7" y="9.6">4</text>
<text x="407.1" y="9.6">3</text>
<text x="481.3" y="9.6">2</text>
<text x="555.9" y="9.6">1</text>
<text x="6.6" y="36.7">F</text>
<text x="584.9" y="36.7">F</text>
<text x="6.6" y="106.8">E</text>
<text x="584.9" y="106.8">E</text>
<text x="293.1" y="142.3">369,00</text>
<text x="6.4" y="176.7">D</text>
<text x="67" y="178.3">26,00</text>
<text x="121.6" y="177.4">1,30</text>
<text x="334.3" y="174.6">124,00</text>
<text x="584.6" y="176.7">D</text>
<text x="42.5" y="190.9">3,18 *16</text>
<text x="68.2" y="187.4">9,70</text>
<text x="123.8" y="188.2">12,35</text>
<text x="201.3" y="200.3">8,00</text>
<text x="294.2" y="203">40,00</text>
<text x="321" y="198.8" transform="rotate(-90 321 198.8)">4,00</text>
<text x="43.2" y="208.4">16,00 *4</text>
<text x="144.2" y="207.8" transform="rotate(-2 144.2 207.8)">13,05 *4</text>
<text x="184.7" y="205.8">R3,50</text>
<text x="93.1" y="212.8" transform="rotate(-90 93.1 212.8)">49,10</text>
<text x="152.8" y="217" transform="rotate(-1 152.8 217)">7,00 *16</text>
<text x="191.3" y="220.7" transform="rotate(-54 191.3 220.7)">4,0</text>
<text x="408.5" y="222.2" transform="rotate(-90 408.5 222.2)">40,50</text>
<text x="37.3" y="228.3" transform="rotate(-90 37.3 228.3)">13,73</text>
<text x="48.6" y="229.3" transform="rotate(-90 48.6 229.3)">10,00</text>
<text x="92.7" y="238.5">106,00</text>
<text x="6.6" y="246.7">C</text>
<text x="584.9" y="246.7">C</text>
<text x="293.1" y="253.6">288,00</text>
<text x="225.6" y="265.2">8,30</text>
<text x="386.5" y="266.1">5,00</text>
<text x="280.2" y="283.9" transform="rotate(-90 280.2 283.9)">20,00</text>
<text x="226" y="303.1">13,30</text>
<text x="361.6" y="302.1" transform="rotate(46 361.6 302.1)">R15,0</text>
<text x="184.8" y="310.1" transform="rotate(-90 184.8 310.1)">13,00</text>
<text x="442.1" y="311.3" transform="rotate(-90 442.1 311.3)">126,00</text>
<text x="6.4" y="316.7">B</text>
<text x="194.6" y="313.2" transform="rotate(-90 194.6 313.2)">3,00</text>
<text x="584.6" y="316.7">B</text>
<text x="377.4" y="318.9" transform="rotate(39 377.4 318.9)">R10,00</text>
<text x="401.7" y="319.5" transform="rotate(-90 401.7 319.5)">5,00</text>
<text x="328.4" y="332.9" transform="rotate(-90 328.4 332.9)">43,00</text>
<text x="6.3" y="386.7">A</text>
<text x="584.5" y="386.7">A</text>
<text x="35.9" y="413.9">8</text>
<text x="110.1" y="413.9">7</text>
<text x="184.4" y="413.9">6</text>
<text x="258.7" y="413.9">5</text>
<text x="332.7" y="413.9">4</text>
<text x="407.1" y="413.9">3</text>
<text x="481.3" y="413.9">2</text>
<text x="555.9" y="413.9">1</text>
</g>
<g font-size="4.6">
<text x="38.5" y="190.9">n</text>
<text x="39.3" y="208.4">n</text>
<text x="140.3" y="207.9" transform="rotate(-2 140.3 207.9)">n</text>
<text x="148.9" y="217.1">n</text>
<text x="189" y="223.9" transform="rotate(-54 189 223.9)">n</text>
</g>
<g font-size="4.2">
<text x="486.1" y="364">Universidad Mariana</text>
<text x="486.1" y="369">Ingenieria Mecatronica</text>
<text x="486.1" y="374">San Juan de Pasto</text>
</g>
<g font-size="3.5">
<text x="416.4" y="386.5">Area de trabajo: CAD</text>
<text x="555.6" y="388.5">codigo:181</text>
<text x="416.1" y="393.1">Escala: 1 : 2</text>
<text x="440.6" y="393.1">Fecha: 21/11/2024</text>
<text x="475.6" y="393.1">Papel: A2</text>
<text x="499.9" y="400.3">PROYECTO: Robot Cuadrupedo</text>
<text x="416.1" y="406.4">Descripcion:</text>
<text x="500.8" y="407.9">REV: Fausto Andres Revelo</text>
<text x="556.8" y="407.2">HOJA 3 OF 8</text>
</g>
<text font-size="2.5" x="416.1" y="399.3">Diseñado por: Guillermo Narvaez-Brandon Machabanjoy-Andres Ruano</text>
</svg>
